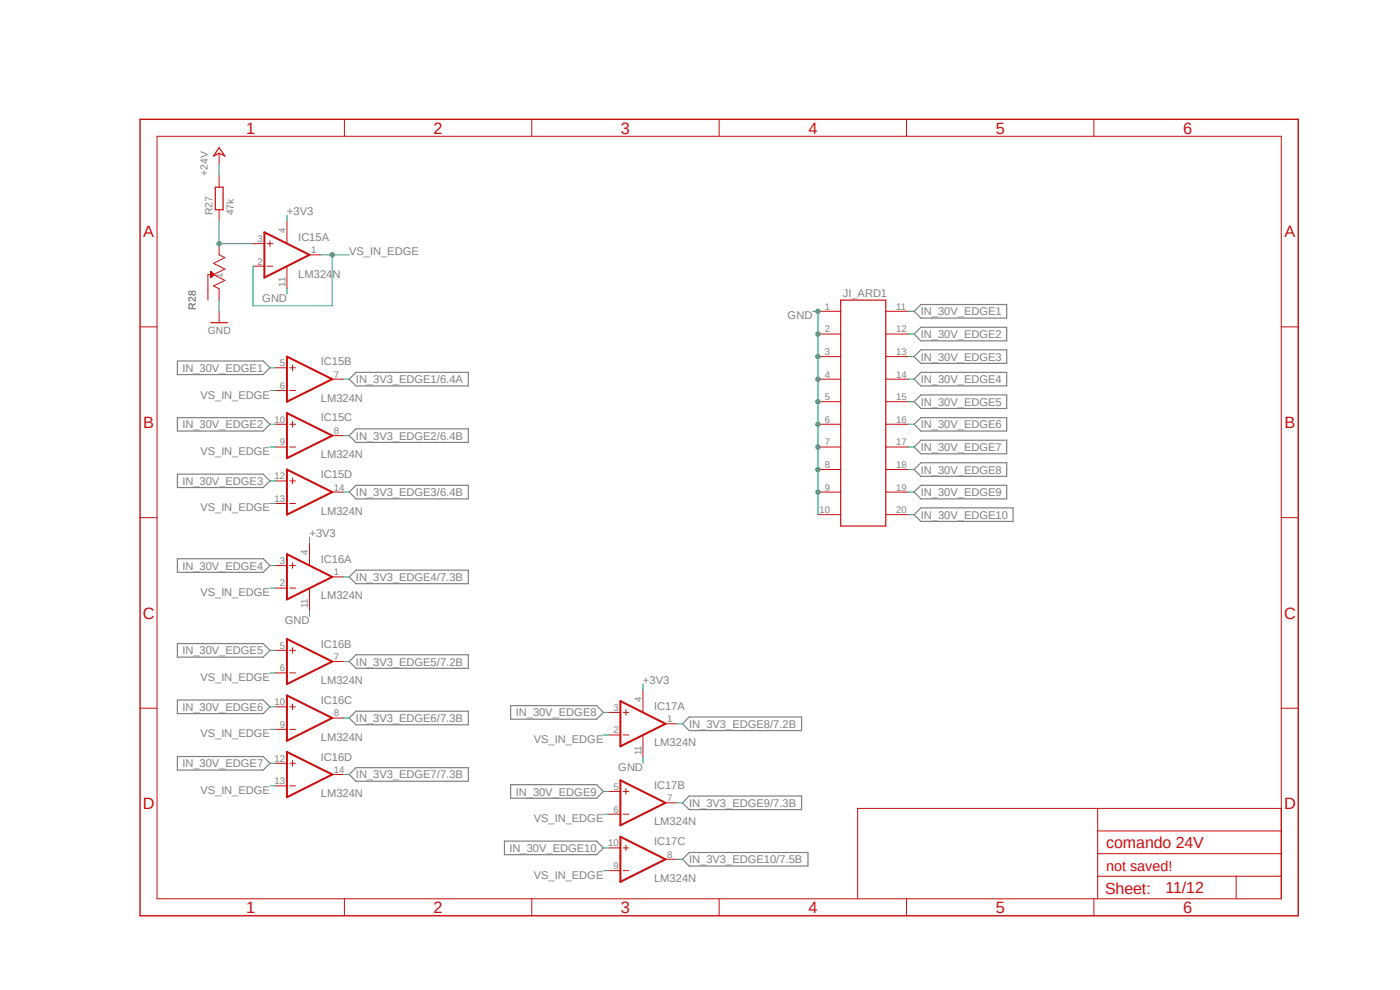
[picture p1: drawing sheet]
<svg xmlns="http://www.w3.org/2000/svg" width="297mm" height="210mm" viewBox="0 0 297 210" stroke-linecap="round" stroke-linejoin="round" font-family="sans-serif">
<path d="M29.2 25l246.6 169.8M275.8 25l-246.6 169.8" fill="none" stroke="#fff" stroke-width=".21"/>
<g fill="none" stroke="#808080" stroke-width=".25">
<path d="M37.6 76.6h18.2l1.5 1.4-1.5 1.5h-18.2zM75.5 79h23.9v2.9h-23.9l-1.4-1.5zM193.9 66l1.5-1.4h18.2v2.9h-18.2zM193.9 70.9l1.5-1.5h18.2v2.9h-18.2zM193.9 75.6l1.5-1.4h18.2v2.9h-18.2zM37.6 88.6h18.2l1.5 1.4-1.5 1.4h-18.2zM74.1 92.4l1.4-1.4h23.9v2.9h-23.9zM193.9 80.4l1.5-1.4h18.2v2.9h-18.2zM193.9 85.2l1.5-1.4h18.2v2.9h-18.2zM193.9 90l1.5-1.4h18.2v2.8h-18.2zM193.9 94.8l1.5-1.4h18.2v2.9h-18.2zM193.9 99.6l1.5-1.4h18.2v2.8h-18.2z"/>
<path d="M37.6 100.6h18.2l1.5 1.4-1.5 1.4h-18.2zM37.6 118.5h18.2l1.5 1.5-1.5 1.4h-18.2zM75.5 103h23.9v2.8h-23.9l-1.4-1.4zM193.9 104.4l1.5-1.4h18.2v2.8h-18.2zM193.9 109.2l1.5-1.5h19.5v2.9h-19.5zM37.6 136.5h18.2l1.5 1.5-1.5 1.4h-18.2zM74.1 122.4l1.4-1.5h23.9v2.9h-23.9zM37.6 148.5h18.2l1.5 1.4-1.5 1.5h-18.2zM74.1 140.3l1.4-1.4h23.9v2.9h-23.9zM74.1 152.3l1.4-1.4h23.9v2.9h-23.9zM108.3 149.7h18.3l1.4 1.4-1.4 1.5h-18.3zM144.8 153.5l1.4-1.4h23.9v2.9h-23.9z"/>
<path d="M37.6 160.5h18.2l1.5 1.4-1.5 1.5h-18.2zM74.1 164.3l1.4-1.4h23.9v2.8h-23.9zM107 178.4h19.6l1.4 1.5-1.4 1.4h-19.6zM108.3 166.5h18.3l1.4 1.4-1.4 1.4h-18.3zM144.8 170.3l1.4-1.4h23.9v2.8h-23.9zM144.8 182.3l1.4-1.5h25.2v2.9h-25.2z"/>
</g>
<g fill="none" stroke="#c90d0c" stroke-width=".21">
<path d="M33.3 28.9h238.5v161.8h-238.5zM46.5 32.5v2.4M46.5 37.3v2.4M73.1 25.3v3.6M112.8 25.3v3.6M152.6 25.3v3.6M192.3 25.3v3.6M232.1 25.3v3.6M44.7 57.7l.6 .6-.6 .6zM44.7 58.8h.1M44.7 58.7h.2M44.7 58.5h.3"/>
<path d="M44.7 58.5h.4M44.7 58.3h.6M44.7 58.2h.6M44.7 58.1h.5M44.7 58.1h.4M44.7 58h.4M44.7 58h.3M44.7 57.9h.3M44.7 57.9h.2M44.7 57.8h.2M44.7 57.7h.1M44.8 58.8l-.1 .1"/>
<path d="M45 58.6h-.3M45.2 58.4h-.5M45.3 58.3l2.4 1.2-2.4 1.2 1.2 .6v2.4M45.3 58.3h-1.2v5.4M46.5 44.5v2.4M46.5 51.7v2.4l1.2 .6-2.4 1.2 2.4 1.2-2.4 1.2M53.7 51.7h2.4M53.7 56.5h2.4M56.7 51.7h1.2M56.7 56.5h1.2M57.3 51.1v1.2M60.9 46.9v4.8"/>
<path d="M60.9 56.5v4.8M65.7 54.1h2.4M29.7 69.3h3.6M46.5 66v2.5M58.5 78h2.4M61.5 78h1.2M62.1 77.4v1.3M173.5 66h4.9M173.5 70.9h4.9M173.5 75.6h4.9M187.9 66h4.8M187.9 70.9h4.8"/>
<path d="M187.9 75.6h4.8M271.8 69.3h3.6M58.5 82.8h2.4M58.5 90h2.4M58.5 94.8h2.4M61.5 82.8h1.2M61.5 90h1.2M61.5 94.8h1.2M62.1 89.4v1.2M70.5 80.4h2.4M70.5 92.4h2.4M173.5 80.4h4.9"/>
<path d="M173.5 90h4.9M173.5 94.8h4.9M173.5 85.2h4.9M173.5 99.6h4.9M187.9 80.4h4.8M187.9 90h4.8M187.9 94.8h4.8M187.9 85.2h4.8M187.9 99.6h4.8M29.7 109.8h3.6M58.5 102h2.4M58.5 106.8h2.4"/>
<path d="M58.5 120h2.4M61.5 102h1.2M61.5 106.8h1.2M61.5 120h1.2M62.1 101.4v1.2M62.1 119.4v1.2M65.7 115.2v4.8M70.5 104.4h2.4M173.5 104.4h4.9M173.5 109.2h4.9M187.9 104.4h4.8M187.9 109.2h4.8"/>
<path d="M271.8 109.8h3.6M58.5 124.8h2.4M58.5 138h2.4M61.5 124.8h1.2M61.5 138h1.2M62.1 137.4v1.2M65.7 124.8v4.8M70.5 122.4h2.4M29.7 150.2h3.6M58.5 142.7h2.4M58.5 149.9h2.4M58.5 154.7h2.4"/>
<path d="M61.5 142.7h1.2M61.5 149.9h1.2M61.5 154.7h1.2M62.1 149.4v1.1M70.5 140.3h2.4M70.5 152.3h2.4M129.2 151.1h2.4M129.2 155.9h2.4M132.2 151.1h1.2M132.2 155.9h1.2M132.8 150.5v1.2M136.4 146.3v4.8"/>
<path d="M136.4 155.9v4.8M141.2 153.5h2.4M271.8 150.2h3.6M58.5 161.9h2.4M58.5 166.7h2.4M61.5 161.9h1.2M61.5 166.7h1.2M62.1 161.3v1.2M70.5 164.3h2.4M129.2 167.9h2.4M129.2 172.7h2.4M129.2 179.9h2.4"/>
<path d="M132.2 167.9h1.2M132.2 172.7h1.2M132.2 179.9h1.2M132.8 167.3v1.2M132.8 179.3v1.2M141.2 170.3h2.4M232.9 171.5v19.2M232.9 176.3h38.9M271.8 171.5h-89.9v19.2M73.1 190.7v3.6M112.8 190.7v3.6M129.2 184.7h2.4"/>
<path d="M132.2 184.7h1.2M141.2 182.3h2.4M152.6 190.7v3.6M192.3 190.7v3.6M232.1 190.7v3.6M232.9 185.9h38.9M232.9 181.1h38.9M262.3 185.9v4.8"/>
</g>
<path d="M29.7 25.3h245.7v169h-245.7z" fill="none" stroke="#c90d0c" stroke-width=".3"/>
<path d="M56.1 49.3l9.6 4.8-9.6 4.8zM60.9 75.6l9.6 4.8-9.6 4.8zM60.9 87.6l9.6 4.8-9.6 4.8zM60.9 99.6l9.6 4.8-9.6 4.8zM60.9 117.6l9.6 4.8-9.6 4.8zM60.9 135.6l9.6 4.7-9.6 4.8zM60.9 147.5l9.6 4.8-9.6 4.8zM60.9 159.5l9.6 4.8-9.6 4.8zM131.6 148.7l9.6 4.8-9.6 4.8zM131.6 165.5l9.6 4.8-9.6 4.8zM131.6 177.5l9.6 4.8-9.6 4.8z" fill="none" stroke="#c90d0c" stroke-width=".42"/>
<path d="M45.7 39.7h1.6v4.8h-1.6zM46.5 31.3l1.2 1.8-1.2-.6-1.2 .6zM44.7 68.5h3.6M178.4 63.7h9.5v47.9h-9.5z" fill="none" stroke="#c90d0c" stroke-width=".25"/>
<path d="M46.5 63.7v2.3M60.9 61.3v1.1M173.5 99.6v9.6M65.7 129.6v1.2M136.4 160.7v1.2" fill="none" stroke="#0dab76" stroke-width=".21"/>
<circle cx="173.5" cy="104.4" r=".46" fill="#0dab76"/>
<g fill="none" stroke="#0dab76" stroke-width=".21">
<path d="M173.5 94.8v4.8"/>
<circle cx="173.5" cy="104.4" r=".46"/>
</g>
<circle cx="173.5" cy="99.6" r=".46" fill="#0dab76"/>
<g fill="none" stroke="#0dab76" stroke-width=".21">
<path d="M173.5 66v28.8"/>
<circle cx="173.5" cy="99.6" r=".46"/>
</g>
<circle cx="173.5" cy="70.9" r=".46" fill="#0dab76"/>
<circle cx="173.5" cy="70.9" r=".46" fill="none" stroke="#0dab76" stroke-width=".21"/>
<circle cx="173.5" cy="75.6" r=".46" fill="#0dab76"/>
<circle cx="173.5" cy="75.6" r=".46" fill="none" stroke="#0dab76" stroke-width=".21"/>
<circle cx="173.5" cy="80.4" r=".46" fill="#0dab76"/>
<circle cx="173.5" cy="80.4" r=".46" fill="none" stroke="#0dab76" stroke-width=".21"/>
<circle cx="173.5" cy="85.2" r=".46" fill="#0dab76"/>
<circle cx="173.5" cy="85.2" r=".46" fill="none" stroke="#0dab76" stroke-width=".21"/>
<circle cx="173.5" cy="90" r=".46" fill="#0dab76"/>
<circle cx="173.5" cy="90" r=".46" fill="none" stroke="#0dab76" stroke-width=".21"/>
<circle cx="173.5" cy="94.8" r=".46" fill="#0dab76"/>
<g fill="none" stroke="#0dab76" stroke-width=".21">
<path d="M172.3 66h1.2"/>
<circle cx="173.5" cy="94.8" r=".46"/>
</g>
<circle cx="173.5" cy="66" r=".46" fill="#0dab76"/>
<g fill="none" stroke="#0dab76" stroke-width=".21">
<path d="M46.5 34.9v2.4M46.5 46.9v4.8"/>
<circle cx="173.5" cy="66" r=".46"/>
</g>
<circle cx="46.5" cy="51.7" r=".46" fill="#0dab76"/>
<g fill="none" stroke="#0dab76" stroke-width=".21">
<path d="M46.5 51.7h7.2M68.1 54.1h6M70.5 54.1v10.8h-16.8v-8.4"/>
<circle cx="46.5" cy="51.7" r=".46"/>
</g>
<circle cx="70.5" cy="54.1" r=".46" fill="#0dab76"/>
<g fill="none" stroke="#0dab76" stroke-width=".21">
<path d="M60.9 45.7v1.2M57.3 78h1.2M192.7 66h1.2M192.7 70.9h1.2M192.7 75.6h1.2M57.3 82.8h1.2M57.3 94.8h1.2M57.3 90h1.2M72.9 80.4h1.2M72.9 92.4h1.2M192.7 94.8h1.2M192.7 90h1.2"/>
<path d="M192.7 80.4h1.2M192.7 85.2h1.2M192.7 99.6h1.2M57.3 106.8h1.2M57.3 102h1.2M57.3 120h1.2M65.7 114v1.2M72.9 104.4h1.2M192.7 104.4h1.2M192.7 109.2h1.2M57.3 124.8h1.2M57.3 138h1.2"/>
<path d="M72.9 122.4h1.2M57.3 142.7h1.2M57.3 154.7h1.2M57.3 149.9h1.2M72.9 140.3h1.2M72.9 152.3h1.2M128 155.9h1.2M128 151.1h1.2M136.4 145.1v1.2M143.6 153.5h1.2M57.3 166.7h1.2M57.3 161.9h1.2"/>
<path d="M72.9 164.3h1.2M128 172.7h1.2M128 167.9h1.2M128 179.9h1.2M143.6 170.3h1.2M128 184.7h1.2M143.6 182.3h1.2"/>
<circle cx="70.5" cy="54.1" r=".46"/>
</g>
<g font-size="3.5" fill="#c90d0c">
<text x="52.2" y="28.3">1</text>
<text x="91.9" y="28.3">2</text>
<text x="131.7" y="28.3">3</text>
<text x="171.5" y="28.3">4</text>
<text x="211.2" y="28.3">5</text>
<text x="251" y="28.3">6</text>
<text x="30.4" y="50.4">A</text>
<text x="272.5" y="50.4">A</text>
<text x="30.4" y="90.8">B</text>
<text x="272.5" y="90.8">B</text>
<text x="30.3" y="131.2">C</text>
<text x="272.4" y="131.2">C</text>
<text x="30.3" y="171.7">D</text>
<text x="272.4" y="171.7">D</text>
<text x="52.2" y="193.7">1</text>
<text x="91.9" y="193.7">2</text>
<text x="131.7" y="193.7">3</text>
<text x="171.5" y="193.7">4</text>
<text x="211.2" y="193.7">5</text>
<text x="251" y="193.7">6</text>
</g>
<g font-size="3.4" fill="#c90d0c">
<text x="234.7" y="179.9">comando 24V</text>
<text x="234.4" y="189.6">Sheet:</text>
<text x="247.3" y="189.5">11/12</text>
</g>
<text font-size="3" fill="#c90d0c" x="234.7" y="184.7">not saved!</text>
<g font-size="2.4" fill="#808080">
<text x="60.9" y="45.7">+3V3</text>
<text x="63.3" y="51.1">IC15A</text>
<text x="63.3" y="58.9">LM324N</text>
<text x="74.1" y="54.1">VS_IN_EDGE</text>
<text x="55.6" y="64.1">GND</text>
<text x="178.8" y="63">JI_ARD1</text>
<text x="167.1" y="67.7">GND</text>
<text x="195.4" y="66.9">IN_30V_EDGE1</text>
<text x="195.4" y="71.7">IN_30V_EDGE2</text>
<text x="68.1" y="77.4">IC15B</text>
<text x="195.4" y="76.5">IN_30V_EDGE3</text>
<text x="38.7" y="78.9">IN_30V_EDGE1</text>
<text x="75.5" y="81.3">IN_3V3_EDGE1/6.4A</text>
<text x="195.4" y="81.3">IN_30V_EDGE4</text>
<text x="42.5" y="84.5">VS_IN_EDGE</text>
<text x="68.1" y="85.2">LM324N</text>
<text x="68.1" y="89.4">IC15C</text>
<text x="195.4" y="86.1">IN_30V_EDGE5</text>
<text x="38.7" y="90.9">IN_30V_EDGE2</text>
<text x="75.5" y="93.3">IN_3V3_EDGE2/6.4B</text>
<text x="195.4" y="90.8">IN_30V_EDGE6</text>
<text x="195.4" y="95.7">IN_30V_EDGE7</text>
<text x="42.5" y="96.5">VS_IN_EDGE</text>
<text x="68.1" y="97.2">LM324N</text>
<text x="68.1" y="101.4">IC15D</text>
<text x="195.4" y="100.5">IN_30V_EDGE8</text>
<text x="38.7" y="102.9">IN_30V_EDGE3</text>
<text x="75.5" y="105.2">IN_3V3_EDGE3/6.4B</text>
<text x="195.4" y="105.2">IN_30V_EDGE9</text>
<text x="42.5" y="108.5">VS_IN_EDGE</text>
<text x="68.1" y="109.2">LM324N</text>
<text x="195.4" y="110">IN_30V_EDGE10</text>
<text x="65.7" y="114">+3V3</text>
<text x="68.1" y="119.4">IC16A</text>
<text x="38.7" y="120.8">IN_30V_EDGE4</text>
<text x="75.5" y="123.2">IN_3V3_EDGE4/7.3B</text>
<text x="42.5" y="126.5">VS_IN_EDGE</text>
<text x="68.1" y="127.2">LM324N</text>
<text x="60.4" y="132.5">GND</text>
<text x="68.1" y="137.4">IC16B</text>
<text x="38.7" y="138.8">IN_30V_EDGE5</text>
<text x="75.5" y="141.2">IN_3V3_EDGE5/7.2B</text>
<text x="42.5" y="144.4">VS_IN_EDGE</text>
<text x="68.1" y="145.2">LM324N</text>
<text x="68.1" y="149.4">IC16C</text>
<text x="136.4" y="145.2">+3V3</text>
<text x="38.7" y="150.8">IN_30V_EDGE6</text>
<text x="75.5" y="153.2">IN_3V3_EDGE6/7.3B</text>
<text x="109.4" y="152">IN_30V_EDGE8</text>
<text x="138.8" y="150.5">IC17A</text>
<text x="146.2" y="154.3">IN_3V3_EDGE8/7.2B</text>
<text x="42.5" y="156.4">VS_IN_EDGE</text>
<text x="68.1" y="157.1">LM324N</text>
<text x="68.1" y="161.3">IC16D</text>
<text x="113.2" y="157.6">VS_IN_EDGE</text>
<text x="138.8" y="158.3">LM324N</text>
<text x="38.7" y="162.8">IN_30V_EDGE7</text>
<text x="75.5" y="165.1">IN_3V3_EDGE7/7.3B</text>
<text x="131.1" y="163.6">GND</text>
<text x="138.8" y="167.3">IC17B</text>
<text x="42.5" y="168.4">VS_IN_EDGE</text>
<text x="68.1" y="169.1">LM324N</text>
<text x="109.4" y="168.8">IN_30V_EDGE9</text>
<text x="146.2" y="171.2">IN_3V3_EDGE9/7.3B</text>
<text x="113.2" y="174.4">VS_IN_EDGE</text>
<text x="138.8" y="175.1">LM324N</text>
<text x="138.8" y="179.3">IC17C</text>
<text x="108.1" y="180.8">IN_30V_EDGE10</text>
<text x="146.2" y="183.1">IN_3V3_EDGE10/7.5B</text>
<text x="113.2" y="186.4">VS_IN_EDGE</text>
<text x="138.8" y="187.1">LM324N</text>
</g>
<g font-size="2.2" fill="#808080">
<text x="44.1" y="37.3" transform="rotate(-90 44.1 37.3)">+24V</text>
<text x="45.1" y="45.7" transform="rotate(-90 45.1 45.7)">R27</text>
<text x="49.6" y="45.7" transform="rotate(-90 49.6 45.7)">47k</text>
<text x="41.6" y="65.7" transform="rotate(-90 41.6 65.7)">R28</text>
<text x="44.1" y="70.9">GND</text>
</g>
<g font-size="2" fill="#808080">
<text x="54.6" y="51.4">3</text>
<text x="60.5" y="49.5" transform="rotate(-90 60.5 49.5)">4</text>
<text x="66" y="53.7">1</text>
<text x="47.2" y="59.1" transform="rotate(-90 47.2 59.1)">1</text>
<text x="54.6" y="56.1">2</text>
<text x="60.5" y="60.8" transform="rotate(-90 60.5 60.8)">11</text>
<text x="175" y="65.7">1</text>
<text x="190.1" y="65.7">11</text>
<text x="175" y="70.5">2</text>
<text x="190.1" y="70.5">12</text>
<text x="59.4" y="77.7">5</text>
<text x="175" y="75.3">3</text>
<text x="190.1" y="75.3">13</text>
<text x="59.4" y="82.5">6</text>
<text x="70.8" y="80.1">7</text>
<text x="175" y="80.1">4</text>
<text x="190.1" y="80.1">14</text>
<text x="58.3" y="89.7">10</text>
<text x="175" y="84.9">5</text>
<text x="175" y="89.7">6</text>
<text x="190.1" y="84.9">15</text>
<text x="190.1" y="89.7">16</text>
<text x="59.4" y="94.5">9</text>
<text x="70.8" y="92.1">8</text>
<text x="175" y="94.5">7</text>
<text x="190.1" y="94.5">17</text>
<text x="58.3" y="101.7">12</text>
<text x="175" y="99.3">8</text>
<text x="190.1" y="99.3">18</text>
<text x="58.3" y="106.5">13</text>
<text x="70.8" y="104.1">14</text>
<text x="175" y="104.1">9</text>
<text x="190.1" y="104.1">19</text>
<text x="173.9" y="108.8">10</text>
<text x="190.1" y="108.8">20</text>
<text x="59.4" y="119.6">3</text>
<text x="65.3" y="117.8" transform="rotate(-90 65.3 117.8)">4</text>
<text x="59.4" y="124.4">2</text>
<text x="70.8" y="122">1</text>
<text x="65.3" y="129.1" transform="rotate(-90 65.3 129.1)">11</text>
<text x="59.4" y="137.6">5</text>
<text x="59.4" y="142.4">6</text>
<text x="70.8" y="140">7</text>
<text x="58.3" y="149.6">10</text>
<text x="136.1" y="148.9" transform="rotate(-90 136.1 148.9)">4</text>
<text x="59.4" y="154.4">9</text>
<text x="70.8" y="152">8</text>
<text x="130.1" y="155.6">2</text>
<text x="130.1" y="150.8">3</text>
<text x="141.5" y="153.2">1</text>
<text x="58.3" y="161.6">12</text>
<text x="136.1" y="160.2" transform="rotate(-90 136.1 160.2)">11</text>
<text x="58.3" y="166.4">13</text>
<text x="70.8" y="164">14</text>
<text x="130.1" y="167.6">5</text>
<text x="130.1" y="172.4">6</text>
<text x="141.5" y="170">7</text>
<text x="129" y="179.5">10</text>
<text x="130.1" y="184.4">9</text>
<text x="141.5" y="181.9">8</text>
</g>
</svg>
